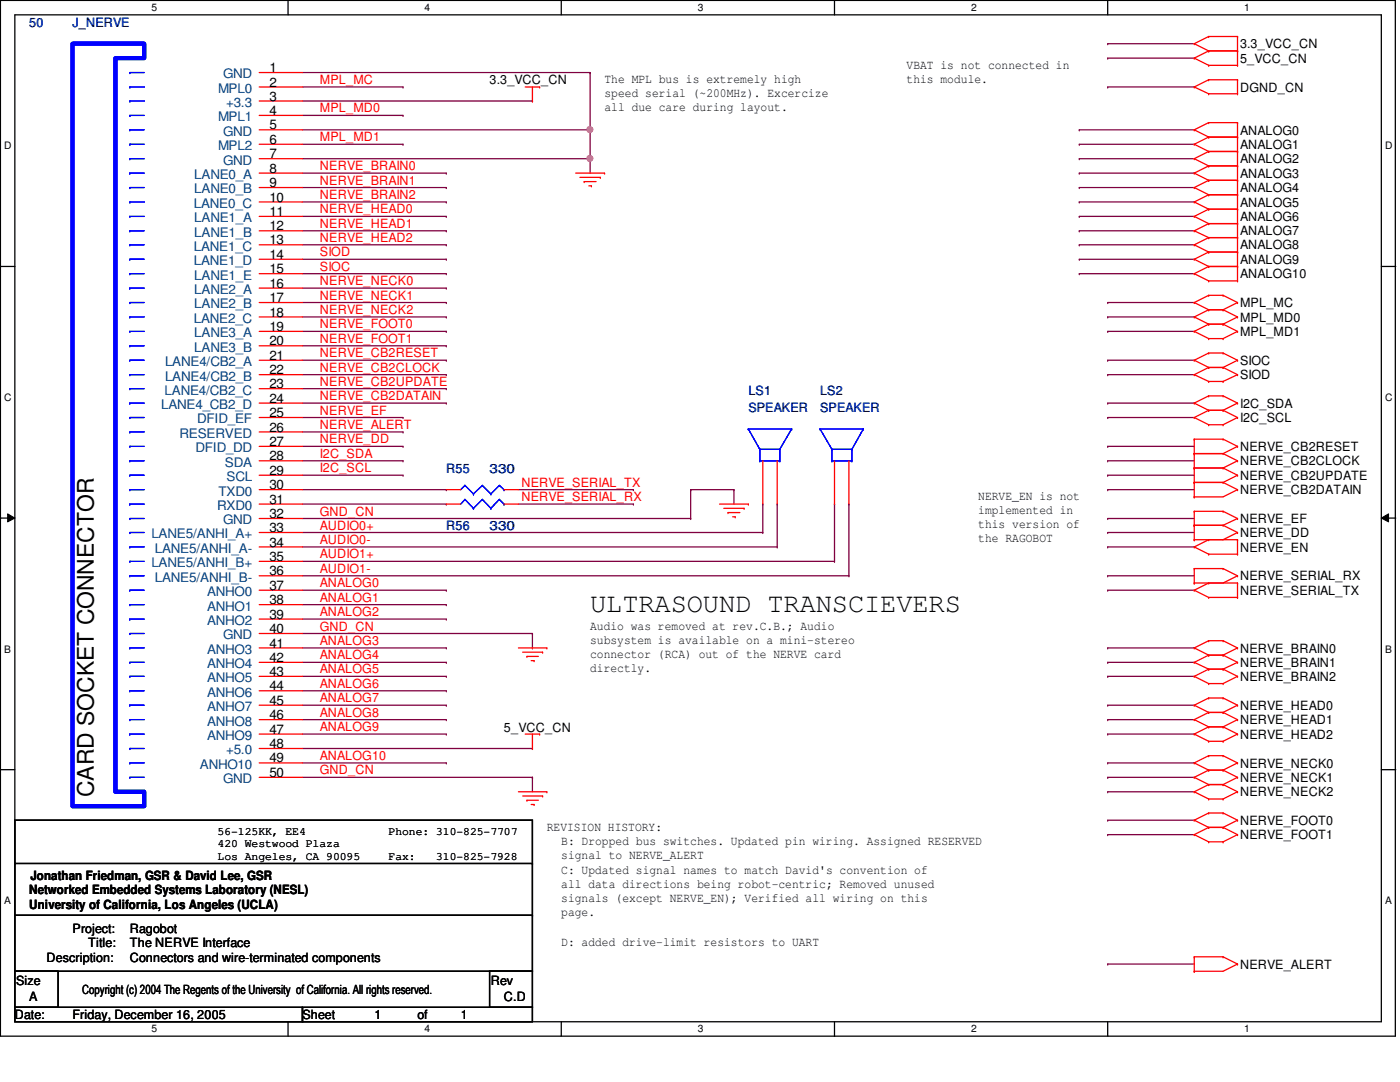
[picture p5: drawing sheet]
<svg xmlns="http://www.w3.org/2000/svg" width="279mm" height="216mm" viewBox="0 0 279 216" stroke-linecap="round" stroke-linejoin="round" font-family="sans-serif">
<path d="M.1 .1h278.4v206.7h-278.4zM3 3h272.7v200.9h-272.7z" fill="none" stroke="#000" stroke-width=".25"/>
<g fill="#fff">
<path d="M30.2 .4h1.1v2.3h-1.1z"/>
<path d="M30.2 204.2h1.1v2.3h-1.1z"/>
</g>
<path d="M57.5 .1v2.9M57.5 203.9v2.9" fill="none" stroke="#000" stroke-width=".25"/>
<g fill="#fff">
<path d="M84.8 .4h1.1v2.3h-1.1z"/>
<path d="M84.8 204.2h1.1v2.3h-1.1z"/>
</g>
<path d="M112 .1v2.9M112 203.9v2.9" fill="none" stroke="#000" stroke-width=".25"/>
<g fill="#fff">
<path d="M139.3 .4h1.1v2.3h-1.1z"/>
<path d="M139.3 204.2h1.1v2.3h-1.1z"/>
</g>
<path d="M166.5 .1v2.9M166.5 203.9v2.9" fill="none" stroke="#000" stroke-width=".25"/>
<g fill="#fff">
<path d="M193.8 .4h1.1v2.3h-1.1z"/>
<path d="M193.8 204.2h1.1v2.3h-1.1z"/>
</g>
<path d="M221.1 .1v2.9M221.1 203.9v2.9" fill="none" stroke="#000" stroke-width=".25"/>
<g fill="#fff">
<path d="M248.3 .4h1.1v2.3h-1.1z"/>
<path d="M248.3 204.2h1.1v2.3h-1.1z"/>
<path d="M.8 28h1.5v2.3h-1.5z"/>
<path d="M276.4 28h1.5v2.3h-1.5z"/>
<path d="M.8 78.2h1.5v2.3h-1.5z"/>
<path d="M276.4 78.2h1.5v2.3h-1.5z"/>
</g>
<path d="M.1 53.2h2.9M275.7 53.2h2.9" fill="none" stroke="#000" stroke-width=".25"/>
<g fill="#fff">
<path d="M.8 128.4h1.4v2.3h-1.4z"/>
<path d="M276.4 128.4h1.4v2.3h-1.4z"/>
</g>
<path d="M.1 103.4h2.9M275.7 103.4h2.9" fill="none" stroke="#000" stroke-width=".25"/>
<path d="M1.5 102.5l1.5 .9-1.5 .7zM275.7 103.4l1.4-.9v1.6z" fill="#000"/>
<path d="M1.5 102.5l1.5 .9-1.5 .7zM275.7 103.4l1.4-.9v1.6z" fill="none" stroke="#000" stroke-width=".2"/>
<g fill="#fff">
<path d="M.8 178.6h1.3v2.3h-1.3z"/>
<path d="M276.4 178.6h1.3v2.3h-1.3z"/>
</g>
<path d="M.1 153.6h2.9M275.7 153.6h2.9" fill="none" stroke="#000" stroke-width=".25"/>
<g fill="none" stroke="#800040" stroke-width=".25">
<path d="M221.1 8.7h.1M221.1 11.6h.1M221.1 17.4h.1M221.1 8.7h17.2M221.1 11.6h17.2M221.1 17.4h17.2M60.4 31.7h57.4M117.8 31.7h.1M215.4 25.9h.1M215.4 28.8h.1M215.4 31.7h.1M215.4 34.5h.1"/>
<path d="M215.4 37.4h.1M215.4 25.9h22.9M215.4 28.8h22.9M215.4 31.7h22.9M215.4 34.5h22.9M215.4 37.4h22.9M215.4 40.3h.1M215.4 43.2h.1M215.4 46.1h.1M215.4 48.9h.1M215.4 51.7h.1M215.4 54.6h.1"/>
<path d="M215.4 40.3h22.9M215.4 43.2h22.9M215.4 46.1h22.9M215.4 48.9h22.9M215.4 51.7h22.9M215.4 54.6h22.9M221.1 60.4h.1M221.1 63.2h.1M221.1 66.1h.1M221.1 71.9h.1M221.1 74.8h.1M221.1 60.4h17.2"/>
<path d="M221.1 63.2h17.2M221.1 66.1h17.2M221.1 71.9h17.2M221.1 74.8h17.2M60.4 97.7h28.7M89.1 97.7h.1M221.1 80.4h.1M221.1 83.3h.1M221.1 89.1h.1M221.1 91.9h.1M221.1 94.8h.1M221.1 97.7h.1"/>
<path d="M221.1 80.4h17.2M221.1 83.3h17.2M221.1 89.1h17.2M221.1 91.9h17.2M221.1 94.8h17.2M221.1 97.7h17.2M60.4 106.3h91.8M60.4 109.1h94.7M60.4 114.9h109M60.4 112h106.1M60.4 100.6h28.7M89.1 100.6h.1"/>
<path d="M152.2 106.3h.1M155.1 109.1h.1M166.5 112h.1M169.4 114.9h.1M221.1 106.3h.1M221.1 109.1h.1M221.1 103.5h.1M221.1 114.9h.1M221.1 117.8h.1M221.1 106.3h17.2M221.1 109.1h17.2M221.1 103.5h17.2"/>
<path d="M221.1 114.9h17.2M221.1 117.8h17.2M221.1 129.3h.1M221.1 132.2h.1M221.1 135h.1M221.1 129.3h17.2M221.1 132.2h17.2M221.1 135h17.2M221.1 140.7h.1M221.1 143.6h.1M221.1 146.5h.1M221.1 152.2h.1"/>
<path d="M221.1 155.1h.1M221.1 158h.1M221.1 140.7h17.2M221.1 143.6h17.2M221.1 146.5h17.2M221.1 152.2h17.2M221.1 155.1h17.2M221.1 158h17.2M221.1 163.7h.1M221.1 166.5h.1M221.1 163.7h17.2M221.1 166.5h17.2"/>
<path d="M221.1 192.4h.1M221.1 192.4h17.2"/>
</g>
<circle cx="117.7" cy="31.6" r=".57" fill="#f0f"/>
<circle cx="117.7" cy="31.6" r=".57" fill="none" stroke="#f0f" stroke-width=".25"/>
<g fill="none" stroke="#800040" stroke-width=".25">
<path d="M60.4 14.5h57.4M60.4 17.4h20M80.4 17.4h.1M117.8 14.5h.1M117.8 14.5v20M60.4 25.9h57.4M60.4 20.2h45.9M60.4 37.4h28.7M60.4 34.5h28.7M89.1 37.4h.1M89.1 34.5h.1M106.3 20.2h.1"/>
<path d="M117.8 25.9h.1M117.8 31.7h.1M60.4 57.5h28.7M60.4 54.6h28.7M60.4 51.7h28.7M60.4 48.9h28.7M60.4 46.1h28.7M60.4 43.2h28.7M60.4 40.3h28.7M89.1 57.5h.1M89.1 54.6h.1M89.1 51.7h.1"/>
<path d="M89.1 48.9h.1M89.1 46.1h.1M89.1 43.2h.1M89.1 40.3h.1M60.4 77.6h28.7M60.4 74.8h28.7M60.4 71.9h28.7M60.4 69h28.7M60.4 66.1h28.7M60.4 63.2h28.7M60.4 60.4h28.7M89.1 77.6h.1"/>
<path d="M89.1 74.8h.1M89.1 71.9h.1M89.1 69h.1M89.1 66.1h.1M89.1 63.2h.1M89.1 60.4h.1M60.4 89.1h20M60.4 91.9h20M60.4 94.8h20M60.4 83.3h20M60.4 80.4h28.7M80.4 89.1h.1"/>
<path d="M80.4 91.9h.1M80.4 94.8h.1M80.4 83.3h.1M89.1 80.4h.1M60.4 103.5h77.4M60.4 117.8h28.7M89.1 117.8h.1M137.8 103.5h.1M152.2 100.6h.1M152.2 100.6v5.7M155.1 100.6h.1M155.1 100.6v8.5"/>
<path d="M166.5 100.6h.1M166.5 100.6v11.4M169.4 100.6h.1M169.4 100.6v14.3M60.4 126.4h45.9M60.4 129.3h28.7M60.4 123.5h28.7M60.4 132.2h28.7M60.4 135h28.7M60.4 137.8h28.7M60.4 120.6h28.7M89.1 129.3h.1"/>
<path d="M89.1 123.5h.1M89.1 132.2h.1M89.1 135h.1M89.1 137.8h.1M89.1 120.6h.1M106.3 126.4h.1M60.4 155.1h45.9M60.4 149.4h45.9M60.4 140.7h28.7M60.4 143.6h28.7M60.4 146.5h28.7M60.4 152.2h28.7"/>
<path d="M89.1 140.7h.1M89.1 143.6h.1M89.1 146.5h.1M89.1 152.2h.1M106.3 155.1h.1M106.3 149.4h.1M106.3 155.1v2.9"/>
</g>
<circle cx="117.7" cy="25.9" r=".57" fill="#f0f"/>
<circle cx="117.7" cy="25.9" r=".57" fill="none" stroke="#f0f" stroke-width=".25"/>
<g fill="none" stroke="#800040" stroke-width=".25">
<path d="M60.4 23h20M60.4 28.8h20M80.4 23h.1M80.4 28.8h.1M60.4 86.2h20M80.4 86.2h.1M103.5 97.7h22.9M126.4 97.7h.1M137.8 97.7h.1M137.8 97.7v5.8M137.8 97.7h8.7M146.5 97.7h.1"/>
<path d="M146.5 97.7v2.9M103.5 100.6h22.9M126.4 100.6h.1M106.3 129.3h.1M106.3 126.4v2.9"/>
</g>
<g fill="none" stroke="#f00" stroke-width=".25">
<path d="M51.7 17.4h8.7M51.7 14.5h8.7M104.8 17.4h2.9M106.3 17.4v2.8M107.7 17.4h.1M238.3 8.7h.1M238.3 17.4h.1M238.3 11.6h.1M238.3 8.7l2.9 1.5M238.3 17.4l2.9 1.3M238.3 11.6l2.9 1.4M241.2 7.3h.1"/>
<path d="M241.2 10.2h.1M241.2 15.9h.1M241.2 18.7h.1M241.2 13h.1M241.2 7.3h5.8M241.2 7.3l-2.9 1.4M241.2 10.2h5.8M241.2 15.9h5.8M241.2 15.9l-2.9 1.5M241.2 18.7h5.8M241.2 10.2l-2.9 1.4M241.2 13h5.8"/>
<path d="M247 10.2h.1M247 7.3h.1M247 18.7h.1M247 15.9h.1M247 13h.1M247 7.3v5.7M247 15.9v2.8M51.7 34.5h8.7M51.7 20.2h8.7M51.7 23h8.7M51.7 25.9h8.7M51.7 28.8h8.7"/>
<path d="M51.7 31.7h8.7M51.7 37.4h8.7M106.3 20.2h.1M114.9 34.5h5.7M115.7 35.4h4.1M116.6 36.2h.1M116.6 36.2h2.4M117.5 37.1h.5M118 37.1h.1M119.8 35.4h.1M120.6 34.5h.1M238.3 25.9h.1"/>
<path d="M238.3 28.8h.1M238.3 31.7h.1M238.3 34.5h.1M238.3 37.4h.1M238.3 25.9l2.9 1.4M238.3 28.8l2.9 1.4M238.3 31.7l2.9 1.4M238.3 34.5l2.9 1.5M238.3 37.4l2.9 1.5M241.2 24.5h.1M241.2 27.3h.1M241.2 30.2h.1"/>
<path d="M241.2 33.1h.1M241.2 36h.1M241.2 38.9h.1M241.2 24.5h5.8M241.2 24.5l-2.9 1.4M241.2 27.3h5.8M241.2 27.3l-2.9 1.5M241.2 30.2h5.8M241.2 30.2l-2.9 1.5M241.2 33.1h5.8M241.2 33.1l-2.9 1.4M241.2 36h5.8"/>
<path d="M241.2 36l-2.9 1.4M241.2 38.9h5.8M241.2 38.9l-2.9 1.4M247 27.3h.1M247 24.5h.1M247 30.2h.1M247 33.1h.1M247 36h.1M247 38.9h.1M247 24.5v31.5M51.7 40.3h8.7M51.7 43.2h8.7"/>
<path d="M51.7 46.1h8.7M51.7 48.9h8.7M51.7 51.7h8.7M51.7 54.6h8.7M51.7 57.5h8.7M238.3 40.3h.1M238.3 43.2h.1M238.3 46.1h.1M238.3 48.9h.1M238.3 51.7h.1M238.3 54.6h.1M238.3 40.3l2.9 1.4"/>
<path d="M238.3 43.2l2.9 1.4M238.3 46.1l2.9 1.3M238.3 48.9l2.9 1.4M238.3 51.7l2.9 1.5M238.3 54.6l2.9 1.4M241.2 41.7h.1M241.2 44.6h.1M241.2 47.4h.1M241.2 50.3h.1M241.2 53.2h.1M241.2 58.9h.1M241.2 56h.1"/>
<path d="M241.2 41.7h5.8M241.2 41.7l-2.9 1.5M241.2 44.6h5.8M241.2 44.6l-2.9 1.5M241.2 47.4h5.8M241.2 47.4l-2.9 1.5M241.2 50.3h5.8M241.2 50.3l-2.9 1.4M241.2 53.2h5.8M241.2 58.9l-2.9 1.5M241.2 58.9h2.9M241.2 53.2l-2.9 1.4"/>
<path d="M241.2 56h5.8M244.1 58.9h.1M244.1 58.9l2.9 1.5M247 41.7h.1M247 44.6h.1M247 47.4h.1M247 50.3h.1M247 53.2h.1M247 56h.1M51.7 60.4h8.7M51.7 63.2h8.7M51.7 66.1h8.7"/>
<path d="M51.7 69h8.7M51.7 71.9h8.7M51.7 74.8h8.7M51.7 77.6h8.7M238.3 60.4h.1M238.3 63.2h.1M238.3 66.1h.1M238.3 71.9h.1M238.3 74.8h.1M238.3 60.4l2.9 1.4M238.3 63.2l2.9 1.5M238.3 66.1l2.9 1.5"/>
<path d="M238.3 71.9l2.9 1.4M238.3 74.8l2.9 1.3M241.2 61.8h.1M241.2 64.7h.1M241.2 67.6h.1M241.2 70.4h.1M241.2 73.3h.1M241.2 76.1h.1M241.2 79h.1M241.2 61.8h2.9M241.2 61.8l-2.9 1.4M241.2 64.7h2.9"/>
<path d="M241.2 64.7l-2.9 1.4M241.2 67.6h2.9M241.2 70.4l-2.9 1.5M241.2 70.4h2.9M241.2 73.3h2.9M241.2 73.3l-2.9 1.5M241.2 76.1h2.9M241.2 79l-2.9 1.4M241.2 79h2.9M244.1 61.8h.1M244.1 64.7h.1M244.1 67.6h.1"/>
<path d="M244.1 70.4h.1M244.1 73.3h.1M244.1 76.1h.1M244.1 79h.1M244.1 61.8l2.9 1.4M244.1 64.7l2.9 1.4M244.1 70.4l2.9 1.5M244.1 73.3l2.9 1.5M244.1 79l2.9 1.4M247 60.4h.1M247 63.2h.1M247 66.1h.1"/>
<path d="M247 71.9h.1M247 74.8h.1M247 60.4l-2.9 1.4M247 63.2l-2.9 1.5M247 66.1l-2.9 1.5M247 71.9l-2.9 1.4M247 74.8l-2.9 1.3M51.7 80.4h8.7M51.7 83.3h8.7M51.7 86.2h8.7M51.7 89.1h8.7M51.7 91.9h8.7"/>
<path d="M51.7 94.8h8.7M51.7 97.7h8.7M89.1 97.7h2.8M100.6 97.7h2.9M152.2 91.9v8.7M155.1 91.9v8.7M166.5 91.9v8.7M169.4 91.9v8.7M238.3 80.4h.1M238.3 83.3h.1M238.3 87.6h.1M238.3 90.5h.1"/>
<path d="M238.3 93.4h.1M238.3 96.3h.1M238.3 99.1h.1M238.3 80.4l2.9 1.5M238.3 83.3l2.9 1.5M238.3 87.6v11.5M238.3 87.6h5.8M238.3 90.5h5.8M238.3 93.4h5.8M238.3 96.3h5.8M241.2 81.9h.1M241.2 84.8h.1"/>
<path d="M241.2 81.9h2.9M241.2 81.9l-2.9 1.4M241.2 84.8h2.9M244.1 81.9h.1M244.1 84.8h.1M244.1 87.6h.1M244.1 90.5h.1M244.1 93.4h.1M244.1 96.3h.1M244.1 81.9l2.9 1.4M244.1 87.6l2.9 1.5M244.1 90.5l2.9 1.4"/>
<path d="M244.1 93.4l2.9 1.4M244.1 96.3l2.9 1.4M247 80.4h.1M247 83.3h.1M247 89.1h.1M247 91.9h.1M247 94.8h.1M247 97.7h.1M247 80.4l-2.9 1.5M247 83.3l-2.9 1.5M247 89.1l-2.9 1.4M247 91.9l-2.9 1.5"/>
<path d="M247 94.8l-2.9 1.5M247 97.7l-2.9 1.4h-5.8M51.7 100.6h8.7M51.7 103.5h8.7M51.7 106.3h8.7M51.7 109.1h8.7M51.7 112h8.7M51.7 114.9h8.7M51.7 117.8h8.7M89.1 100.6h2.8M100.6 100.6h2.9M143.6 100.6h5.8"/>
<path d="M144.4 101.4h4.1M145.3 102.3h.1M145.3 102.3h2.4M146.2 103.1h.5M146.7 103.1h.1M148.5 101.4h.1M149.4 100.6h.1M238.3 104.8h.1M238.3 107.7h.1M238.3 109.1h.1M238.3 102h.1M238.3 113.5h.1"/>
<path d="M238.3 116.3h.1M238.3 117.8h.1M238.3 104.8h5.8M238.3 102v5.7M238.3 113.5v2.8M238.3 107.7h8.7M238.3 109.1l2.9 1.5M238.3 102h5.8M238.3 113.5h5.8M238.3 116.3h8.7M238.3 117.8l2.9 1.4M241.2 107.7h.1"/>
<path d="M241.2 110.6h.1M241.2 116.3h.1M241.2 119.2h.1M241.2 107.7l-2.9 1.4M241.2 110.6h5.8M241.2 116.3l-2.9 1.5M241.2 119.2h5.8M244.1 104.8h.1M244.1 102h.1M244.1 113.5h.1M244.1 104.8l2.9 1.5M244.1 102l2.9 1.5"/>
<path d="M244.1 113.5l2.9 1.4M247 106.3h.1M247 110.6h.1M247 107.7h.1M247 103.5h.1M247 114.9h.1M247 119.2h.1M247 116.3h.1M247 107.7v2.9M247 116.3v2.9M247 106.3l-2.9 1.4M247 103.5l-2.9 1.3"/>
<path d="M247 114.9l-2.9 1.4M51.7 129.3h8.7M51.7 120.6h8.7M51.7 123.5h8.7M51.7 126.4h8.7M51.7 132.2h8.7M51.7 135h8.7M51.7 137.8h8.7M103.5 129.3h5.6M104.3 130.1h4M105.2 131h.1M105.2 131h2.2"/>
<path d="M106 131.8h.6M106.6 131.8h.1M108.3 130.1h.1M109.1 129.3h.1M238.3 129.3h.1M238.3 132.2h.1M238.3 135h.1M238.3 129.3l2.9 1.4M238.3 132.2l2.9 1.3M238.3 135l2.9 1.4M241.2 127.8h.1M241.2 130.7h.1"/>
<path d="M241.2 139.3h.1M241.2 133.5h.1M241.2 136.4h.1M241.2 127.8l-2.9 1.5M241.2 127.8h2.9M241.2 130.7h2.9M241.2 139.3l-2.9 1.4M241.2 139.3h2.9M241.2 130.7l-2.9 1.5M241.2 133.5h2.9M241.2 133.5l-2.9 1.5M241.2 136.4h2.9"/>
<path d="M244.1 127.8h.1M244.1 130.7h.1M244.1 139.3h.1M244.1 133.5h.1M244.1 136.4h.1M244.1 127.8l2.9 1.5M244.1 139.3l2.9 1.4M244.1 130.7l2.9 1.5M244.1 133.5l2.9 1.5M247 129.3h.1M247 132.2h.1M247 135h.1"/>
<path d="M247 129.3l-2.9 1.4M247 132.2l-2.9 1.3M247 135l-2.9 1.4M51.7 146.5h8.7M51.7 140.7h8.7M51.7 143.6h8.7M51.7 149.4h8.7M51.7 152.2h8.7M51.7 155.1h8.7M103.5 158h5.6M104.3 158.8h4M104.8 146.5h2.9"/>
<path d="M105.2 159.7h.1M105.2 159.7h2.2M106.3 149.4h.1M106.3 146.5v2.9M107.7 146.5h.1M108.3 158.8h.1M109.1 158h.1M238.3 140.7h.1M238.3 143.6h.1M238.3 146.5h.1M238.3 152.2h.1M238.3 155.1h.1"/>
<path d="M238.3 158h.1M238.3 140.7l2.9 1.5M238.3 143.6l2.9 1.4M238.3 146.5l2.9 1.4M238.3 152.2l2.9 1.5M238.3 155.1l2.9 1.4M238.3 158l2.9 1.4M241.2 142.2h.1M241.2 145h.1M241.2 147.9h.1M241.2 150.8h.1M241.2 153.7h.1"/>
<path d="M241.2 156.5h.1M241.2 159.4h.1M241.2 142.2h2.9M241.2 142.2l-2.9 1.4M241.2 145h2.9M241.2 145l-2.9 1.5M241.2 147.9h2.9M241.2 150.8l-2.9 1.4M241.2 150.8h2.9M241.2 153.7h2.9M241.2 153.7l-2.9 1.4M241.2 156.5h2.9"/>
<path d="M241.2 156.5l-2.9 1.5M241.2 159.4h2.9M244.1 142.2h.1M244.1 145h.1M244.1 147.9h.1M244.1 150.8h.1M244.1 153.7h.1M244.1 156.5h.1M244.1 159.4h.1M244.1 142.2l2.9 1.4M244.1 145l2.9 1.5M244.1 150.8l2.9 1.4"/>
<path d="M244.1 153.7l2.9 1.4M244.1 156.5l2.9 1.5M247 140.7h.1M247 143.6h.1M247 146.5h.1M247 152.2h.1M247 155.1h.1M247 158h.1M247 140.7l-2.9 1.5M247 143.6l-2.9 1.4M247 146.5l-2.9 1.4M247 152.2l-2.9 1.5"/>
<path d="M247 155.1l-2.9 1.4M247 158l-2.9 1.4M106 160.5h.6M106.6 160.5h.1M238.3 163.7h.1M238.3 166.5h.1M238.3 163.7l2.9 1.4M238.3 166.5l2.9 1.5M241.2 162.2h.1M241.2 165.1h.1M241.2 168h.1M241.2 162.2l-2.9 1.5"/>
<path d="M241.2 162.2h2.9M241.2 165.1h2.9M241.2 165.1l-2.9 1.4M241.2 168h2.9M244.1 162.2h.1M244.1 165.1h.1M244.1 168h.1M244.1 162.2l2.9 1.5M244.1 165.1l2.9 1.4M247 163.7h.1M247 166.5h.1M247 163.7l-2.9 1.4"/>
<path d="M247 166.5l-2.9 1.5M238.3 190.9h.1M238.3 193.8h.1M238.3 190.9v2.9M238.3 190.9h5.8M244.1 190.9h.1M244.1 190.9l2.9 1.5M247 192.4h.1M247 192.4l-2.9 1.4h-5.8"/>
</g>
<path d="M3 163.7h103.3v30.1h-103.3zM3 172.3h103.3M106.3 172.3h.1M3 193.8h8.6v7.2h-8.6zM3 182.6h103.3M97.7 193.8h8.6v7.2h-8.6zM106.3 182.6h.1M3 201h57.4v2.9h-57.4zM60.4 201h45.9v2.9h-45.9z" fill="none" stroke="#000" stroke-width=".25"/>
<g fill="none" stroke="#00f" stroke-width=".25">
<path d="M25.9 14.5h.1M25.9 17.4h.1M25.9 14.5h2.9M25.9 17.4h2.9M25.9 20.2h.1M25.9 23h.1M25.9 25.9h.1M25.9 28.8h.1M25.9 31.7h.1M25.9 34.5h.1M25.9 37.4h.1M25.9 20.2h2.9"/>
<path d="M25.9 23h2.9M25.9 25.9h2.9M25.9 28.8h2.9M25.9 31.7h2.9M25.9 34.5h2.9M25.9 37.4h2.9M25.9 48.9h.1M25.9 57.5h.1M25.9 43.2h.1M25.9 40.3h.1M25.9 54.6h.1M25.9 51.7h.1"/>
<path d="M25.9 46.1h.1M25.9 48.9h2.9M25.9 57.5h2.9M25.9 43.2h2.9M25.9 40.3h2.9M25.9 54.6h2.9M25.9 51.7h2.9M25.9 46.1h2.9M25.9 60.4h.1M25.9 63.2h.1M25.9 66.1h.1M25.9 69h.1"/>
<path d="M25.9 74.8h.1M25.9 77.6h.1M25.9 71.9h.1M25.9 60.4h2.9M25.9 63.2h2.9M25.9 66.1h2.9M25.9 69h2.9M25.9 74.8h2.9M25.9 77.6h2.9M25.9 71.9h2.9M25.9 83.3h.1M25.9 80.4h.1"/>
<path d="M25.9 97.7h.1M25.9 89.1h.1M25.9 86.2h.1M25.9 94.8h.1M25.9 91.9h.1M25.9 91.9h2.9M25.9 83.3h2.9M25.9 80.4h2.9M25.9 97.7h2.9M25.9 89.1h2.9M25.9 86.2h2.9M25.9 94.8h2.9"/>
<path d="M92.8 99.7h.1M92.8 96.9h.1M92.8 99.7l-.9 .9M92.8 99.7l1.7 1.7M92.8 96.9l-.9 .8M92.8 96.9l1.7 1.7M94.5 98.6h.1M96.3 99.7h.1M96.3 96.9h.1M96.3 99.7l-1.8 1.7M96.3 99.7l1.7 1.7M96.3 96.9l-1.8 1.7"/>
<path d="M96.3 96.9l1.7 1.7M98 98.6h.1M99.7 99.7h.1M99.7 96.9h.1M99.7 99.7l-1.7 1.7M99.7 99.7l.9 .9M99.7 96.9l-1.7 1.7M99.7 96.9l.9 .8M100.6 97.7h.1M149.4 85.6h.1M149.4 85.6h8.6M149.4 85.6l2.2 4.1"/>
<path d="M151.6 89.7h.1M151.6 91.9h.1M151.6 89.7h4M151.6 91.9h4M151.6 89.7v2.2M155.6 89.7h.1M155.6 91.9h.1M155.6 89.7v2.2M158 85.6h.1M158 85.6l-2.4 4.1M163.7 85.6h.1M163.7 85.6l2.3 4.1"/>
<path d="M163.7 85.6h8.6M166 89.7h.1M166 91.9h.1M166 89.7h4M166 89.7v2.2M166 91.9h4M170 89.7h.1M170 91.9h.1M170 89.7v2.2M172.3 85.6h.1M172.3 85.6l-2.3 4.1M25.9 100.6h.1"/>
<path d="M25.9 112h.1M25.9 114.9h.1M25.9 103.5h.1M25.9 109.1h.1M25.9 106.3h.1M25.9 117.8h.1M25.9 100.6h2.9M25.9 112h2.9M25.9 114.9h2.9M25.9 103.5h2.9M25.9 109.1h2.9M25.9 106.3h2.9"/>
<path d="M25.9 117.8h2.9M94.5 101.4h.1M98 101.4h.1M100.6 100.6h.1M25.9 126.4h.1M25.9 120.6h.1M25.9 123.5h.1M25.9 137.8h.1M25.9 132.2h.1M25.9 135h.1M25.9 129.3h.1M25.9 126.4h2.9"/>
<path d="M25.9 120.6h2.9M25.9 123.5h2.9M25.9 137.8h2.9M25.9 132.2h2.9M25.9 135h2.9M25.9 129.3h2.9M25.9 140.7h.1M25.9 155.1h.1M25.9 146.5h.1M25.9 143.6h.1M25.9 152.2h.1M25.9 149.4h.1"/>
<path d="M25.9 140.7h2.9M25.9 155.1h2.9M25.9 146.5h2.9M25.9 143.6h2.9M25.9 152.2h2.9M25.9 149.4h2.9"/>
</g>
<path d="M14.5 8.7h14.3v2.9h-5.8v146.4h5.8v2.9h-14.3z" fill="none" stroke="#00f" stroke-width=".85"/>
<circle cx="117.7" cy="31.6" r=".57" fill="#f0f"/>
<circle cx="117.7" cy="31.6" r=".57" fill="none" stroke="#f0f" stroke-width=".25"/>
<circle cx="117.7" cy="25.9" r=".57" fill="#f0f"/>
<circle cx="117.7" cy="25.9" r=".57" fill="none" stroke="#f0f" stroke-width=".25"/>
<text font-size="5.4" x="117.8" y="122.1">ULTRASOUND TRANSCIEVERS</text>
<text font-size="4.6" x="18.7" y="159.1" transform="rotate(-90 18.7 159.1)">CARD SOCKET CONNECTOR</text>
<g font-size="2.6" fill="#004080">
<text x="44.5" y="15.7">GND</text>
<text x="43.5" y="18.5">MPL0</text>
<text x="45.1" y="21.3">+3.3</text>
<text x="43.5" y="24.2">MPL1</text>
<text x="43.5" y="30">MPL2</text>
<text x="44.5" y="27.1">GND</text>
<text x="38.8" y="35.7">LANE0_A</text>
<text x="44.5" y="32.9">GND</text>
<text x="38.7" y="41.5">LANE0_C</text>
<text x="38.8" y="38.6">LANE0_B</text>
<text x="38.8" y="44.4">LANE1_A</text>
<text x="38.8" y="47.2">LANE1_B</text>
<text x="38.7" y="50">LANE1_C</text>
<text x="38.7" y="52.9">LANE1_D</text>
<text x="38.8" y="55.8">LANE1_E</text>
<text x="38.8" y="58.7">LANE2_A</text>
<text x="38.7" y="64.4">LANE2_C</text>
<text x="38.8" y="61.6">LANE2_B</text>
<text x="38.8" y="67.3">LANE3_A</text>
<text x="38.8" y="70.2">LANE3_B</text>
<text x="32.9" y="73.1">LANE4/CB2_A</text>
<text x="32.9" y="75.9">LANE4/CB2_B</text>
<text x="32.2" y="81.6">LANE4_CB2_D</text>
<text x="32.9" y="78.7">LANE4/CB2_C</text>
<text x="35.8" y="87.4">RESERVED</text>
<text x="39.4" y="84.5">DFID_EF</text>
<text x="39" y="90.3">DFID_DD</text>
<text x="44.9" y="93.1">SDA</text>
<text x="43.3" y="101.8">RXD0</text>
<text x="43.6" y="98.9">TXD0</text>
<text x="45.2" y="96">SCL</text>
<text x="30.2" y="107.4">LANE5/ANHI_A+</text>
<text x="44.5" y="104.6">GND</text>
<text x="30.2" y="113.2">LANE5/ANHI_B+</text>
<text x="30.9" y="110.3">LANE5/ANHI_A-</text>
<text x="30.9" y="116.1">LANE5/ANHI_B-</text>
<text x="41.3" y="119">ANHO0</text>
<text x="41.3" y="121.8">ANHO1</text>
<text x="41.3" y="124.7">ANHO2</text>
<text x="41.3" y="130.5">ANHO3</text>
<text x="44.5" y="127.6">GND</text>
<text x="41.3" y="133.3">ANHO4</text>
<text x="41.3" y="136.1">ANHO5</text>
<text x="41.3" y="139">ANHO6</text>
<text x="41.3" y="141.9">ANHO7</text>
<text x="41.3" y="144.8">ANHO8</text>
<text x="41.3" y="147.7">ANHO9</text>
<text x="39.9" y="153.4">ANHO10</text>
<text x="45.1" y="150.5">+5.0</text>
<text x="44.5" y="156.3">GND</text>
</g>
<g font-size="2.6">
<text x="53.8" y="14.4">1</text>
<text x="53.8" y="17.3">2</text>
<text x="53.8" y="20.1">3</text>
<text x="53.8" y="22.9">4</text>
<text x="53.8" y="25.8">5</text>
<text x="53.8" y="28.7">6</text>
<text x="53.8" y="31.6">7</text>
<text x="53.8" y="34.5">8</text>
<text x="53.8" y="37.3">9</text>
<text x="53.8" y="40.2">10</text>
<text x="53.8" y="43.1">11</text>
<text x="53.8" y="46">12</text>
<text x="53.8" y="48.8">13</text>
<text x="53.8" y="51.6">14</text>
<text x="53.8" y="54.5">15</text>
<text x="53.8" y="57.4">16</text>
<text x="53.8" y="60.3">17</text>
<text x="53.8" y="63.2">18</text>
<text x="53.8" y="66">19</text>
<text x="53.8" y="68.9">20</text>
<text x="53.8" y="71.8">21</text>
<text x="53.8" y="74.7">22</text>
<text x="53.8" y="77.5">23</text>
<text x="53.8" y="80.3">24</text>
<text x="53.8" y="83.2">25</text>
<text x="53.8" y="86.1">26</text>
<text x="53.8" y="89">27</text>
<text x="53.8" y="91.9">28</text>
<text x="53.8" y="94.7">29</text>
<text x="53.8" y="97.6">30</text>
<text x="53.8" y="100.5">31</text>
<text x="53.8" y="103.4">32</text>
<text x="53.8" y="106.2">33</text>
<text x="53.8" y="109.1">34</text>
<text x="53.8" y="111.9">35</text>
<text x="53.8" y="114.8">36</text>
<text x="53.8" y="117.7">37</text>
<text x="53.8" y="120.6">38</text>
<text x="53.8" y="123.4">39</text>
<text x="53.8" y="126.3">40</text>
<text x="53.8" y="129.2">41</text>
<text x="53.8" y="132.1">42</text>
<text x="53.8" y="134.9">43</text>
<text x="53.8" y="137.8">44</text>
<text x="53.8" y="140.6">45</text>
<text x="53.8" y="143.5">46</text>
<text x="53.8" y="146.4">47</text>
<text x="53.8" y="149.3">48</text>
<text x="53.8" y="152.1">49</text>
<text x="53.8" y="155">50</text>
</g>
<g font-size="2.5" fill="#000080">
<text x="5.8" y="5.3">50</text>
<text x="14.5" y="5.3">J_NERVE</text>
<text x="149.4" y="78.8">LS1</text>
<text x="149.4" y="82.3">SPEAKER</text>
<text x="163.7" y="78.8">LS2</text>
<text x="163.7" y="82.3">SPEAKER</text>
<text x="89.1" y="94.3">R55</text>
<text x="97.7" y="94.3">330</text>
<text x="89.1" y="105.8">R56</text>
<text x="97.7" y="105.8">330</text>
</g>
<g font-size="2.5">
<text x="247.5" y="9.7">3.3_VCC_CN</text>
<text x="97.7" y="16.8">3.3_VCC_CN</text>
<text x="120.6" y="16.6">The MPL bus is extremely high</text>
<text x="180.9" y="13.7">VBAT is not connected in</text>
<text x="180.9" y="16.5">this module.</text>
<text x="247.5" y="12.5">5_VCC_CN</text>
<text x="120.6" y="19.4">speed serial (~200MHz). Excercize</text>
<text x="120.6" y="22.2">all due care during layout.</text>
<text x="247.5" y="18.3">DGND_CN</text>
<text x="247.5" y="26.8">ANALOG0</text>
<text x="247.5" y="29.7">ANALOG1</text>
<text x="247.5" y="32.6">ANALOG2</text>
<text x="247.5" y="35.5">ANALOG3</text>
<text x="247.5" y="38.4">ANALOG4</text>
<text x="247.5" y="41.2">ANALOG5</text>
<text x="247.5" y="44.1">ANALOG6</text>
<text x="247.5" y="47">ANALOG7</text>
<text x="247.5" y="49.8">ANALOG8</text>
<text x="247.5" y="52.7">ANALOG9</text>
<text x="247.5" y="55.5">ANALOG10</text>
<text x="247.5" y="61.3">MPL_MC</text>
<text x="247.5" y="64.2">MPL_MD0</text>
<text x="247.5" y="67.1">MPL_MD1</text>
<text x="247.5" y="72.8">SIOC</text>
<text x="247.5" y="75.7">SIOD</text>
<text x="247.5" y="81.4">I2C_SDA</text>
<text x="247.5" y="84.2">I2C_SCL</text>
<text x="247.5" y="90">NERVE_CB2RESET</text>
<text x="247.5" y="92.9">NERVE_CB2CLOCK</text>
<text x="247.5" y="95.8">NERVE_CB2UPDATE</text>
<text x="195.2" y="99.8">NERVE_EN is not</text>
<text x="247.5" y="98.6">NERVE_CB2DATAIN</text>
<text x="195.2" y="102.6">implemented in</text>
<text x="195.2" y="105.4">this version of</text>
<text x="247.5" y="107.2">NERVE_DD</text>
<text x="247.5" y="104.4">NERVE_EF</text>
<text x="195.2" y="108.2">the RAGOBOT</text>
<text x="247.5" y="110.1">NERVE_EN</text>
<text x="247.5" y="115.8">NERVE_SERIAL_RX</text>
<text x="247.5" y="118.7">NERVE_SERIAL_TX</text>
<text x="117.8" y="125.6">Audio was removed at rev.C.B.; Audio</text>
<text x="117.8" y="128.4">subsystem is available on a mini-stereo</text>
<text x="117.8" y="131.2">connector (RCA) out of the NERVE card</text>
<text x="247.5" y="130.2">NERVE_BRAIN0</text>
<text x="117.8" y="134">directly.</text>
<text x="247.5" y="133.1">NERVE_BRAIN1</text>
<text x="247.5" y="135.9">NERVE_BRAIN2</text>
<text x="247.5" y="141.6">NERVE_HEAD0</text>
<text x="100.6" y="146">5_VCC_CN</text>
<text x="247.5" y="144.5">NERVE_HEAD1</text>
<text x="247.5" y="147.4">NERVE_HEAD2</text>
<text x="247.5" y="153.2">NERVE_NECK0</text>
<text x="247.5" y="156">NERVE_NECK1</text>
<text x="247.5" y="158.9">NERVE_NECK2</text>
<text x="109.1" y="165.8">REVISION HISTORY:</text>
<text x="247.5" y="164.6">NERVE_FOOT0</text>
<text x="247.5" y="167.5">NERVE_FOOT1</text>
<text x="112" y="168.7">B: Dropped bus switches. Updated pin wiring. Assigned RESERVED</text>
<text x="112" y="171.4">signal to NERVE_ALERT</text>
<text x="5.8" y="178.4">Networked Embedded Systems Laboratory (NESL)</text>
<text x="6.1" y="175.5">Jonathan Friedman, GSR &amp; David Lee, GSR</text>
<text x="112" y="174.4">C: Updated signal names to match David's convention of</text>
<text x="112" y="177.2">all data directions being robot-centric; Removed unused</text>
<text x="5.8" y="181.4">University of California, Los Angeles (UCLA)</text>
<text x="112" y="180">signals (except NERVE_EN); Verified all wiring on this</text>
<text x="112" y="182.8">page.</text>
<text x="9.3" y="191.9">Description:</text>
<text x="14.5" y="186.2">Project:</text>
<text x="17.6" y="189.1">Title:</text>
<text x="25.9" y="186.2">Ragobot</text>
<text x="25.9" y="189.1">The NERVE Interface</text>
<text x="25.9" y="191.9">Connectors and wire-terminated components</text>
<text x="112" y="188.8">D: added drive-limit resistors to UART</text>
<text x="3.2" y="196.5">Size</text>
<text x="98" y="196.5">Rev</text>
<text x="247.5" y="193.3">NERVE_ALERT</text>
<text x="3" y="203.4">Date:</text>
<text x="5.8" y="199.6">A</text>
<text x="14.5" y="203.4">Friday, December 16, 2005</text>
<text x="16.4" y="198.4">Copyright (c) 2004 The Regents of the University of California. All rights reserved.</text>
<text x="60.4" y="203.4">Sheet</text>
<text x="74.8" y="203.4">1</text>
<text x="83.3" y="203.4">of</text>
<text x="91.9" y="203.4">1</text>
<text x="100.6" y="199.6">C.D</text>
</g>
<g font-size="2.5" fill="#f00">
<text x="63.8" y="16.8">MPL_MC</text>
<text x="63.8" y="22.4">MPL_MD0</text>
<text x="63.8" y="28.2">MPL_MD1</text>
<text x="63.8" y="34">NERVE_BRAIN0</text>
<text x="63.8" y="39.7">NERVE_BRAIN2</text>
<text x="63.8" y="36.8">NERVE_BRAIN1</text>
<text x="63.8" y="45.5">NERVE_HEAD1</text>
<text x="63.8" y="42.6">NERVE_HEAD0</text>
<text x="63.8" y="51.1">SIOD</text>
<text x="63.8" y="48.3">NERVE_HEAD2</text>
<text x="63.8" y="59.8">NERVE_NECK1</text>
<text x="63.8" y="56.9">NERVE_NECK0</text>
<text x="63.8" y="54">SIOC</text>
<text x="63.8" y="65.5">NERVE_FOOT0</text>
<text x="63.8" y="62.7">NERVE_NECK2</text>
<text x="63.8" y="71.3">NERVE_CB2RESET</text>
<text x="63.8" y="68.4">NERVE_FOOT1</text>
<text x="63.8" y="77">NERVE_CB2UPDATE</text>
<text x="63.8" y="74.2">NERVE_CB2CLOCK</text>
<text x="63.8" y="82.7">NERVE_EF</text>
<text x="63.8" y="79.8">NERVE_CB2DATAIN</text>
<text x="63.8" y="88.5">NERVE_DD</text>
<text x="63.8" y="85.6">NERVE_ALERT</text>
<text x="63.8" y="91.4">I2C_SDA</text>
<text x="63.8" y="94.2">I2C_SCL</text>
<text x="104.1" y="97.1">NERVE_SERIAL_TX</text>
<text x="104.1" y="100">NERVE_SERIAL_RX</text>
<text x="63.8" y="105.7">AUDIO0+</text>
<text x="63.8" y="102.9">GND_CN</text>
<text x="63.8" y="108.5">AUDIO0-</text>
<text x="63.8" y="111.4">AUDIO1+</text>
<text x="63.8" y="114.3">AUDIO1-</text>
<text x="63.8" y="117.2">ANALOG0</text>
<text x="63.8" y="125.8">GND_CN</text>
<text x="63.8" y="122.9">ANALOG2</text>
<text x="63.8" y="120.1">ANALOG1</text>
<text x="63.8" y="128.7">ANALOG3</text>
<text x="63.8" y="131.6">ANALOG4</text>
<text x="63.8" y="134.4">ANALOG5</text>
<text x="63.8" y="137.2">ANALOG6</text>
<text x="63.8" y="140.1">ANALOG7</text>
<text x="63.8" y="143">ANALOG8</text>
<text x="63.8" y="145.9">ANALOG9</text>
<text x="63.8" y="154.5">GND_CN</text>
<text x="63.8" y="151.6">ANALOG10</text>
</g>
<g font-size="2.3">
<text x="43.4" y="166.5">56-125KK, EE4</text>
<text x="77.6" y="166.5">Phone: 310-825-7707</text>
<text x="43.4" y="169.1">420 Westwood Plaza</text>
<text x="43.4" y="171.6">Los Angeles, CA 90095</text>
<text x="77.6" y="171.6">Fax:</text>
<text x="87" y="171.6">310-825-7928</text>
</g>
<g font-size="2">
<text x="30.2" y="2.2">5</text>
<text x="84.8" y="2.2">4</text>
<text x="139.3" y="2.2">3</text>
<text x="193.8" y="2.2">2</text>
<text x="248.3" y="2.2">1</text>
<text x=".8" y="29.8">D</text>
<text x="276.4" y="29.8">D</text>
<text x=".8" y="80">C</text>
<text x="276.4" y="80">C</text>
<text x=".8" y="130.2">B</text>
<text x="276.4" y="130.2">B</text>
<text x=".8" y="180.4">A</text>
<text x="276.4" y="180.4">A</text>
<text x="30.2" y="206">5</text>
<text x="84.8" y="206">4</text>
<text x="139.3" y="206">3</text>
<text x="193.8" y="206">2</text>
<text x="248.3" y="206">1</text>
</g>
</svg>
